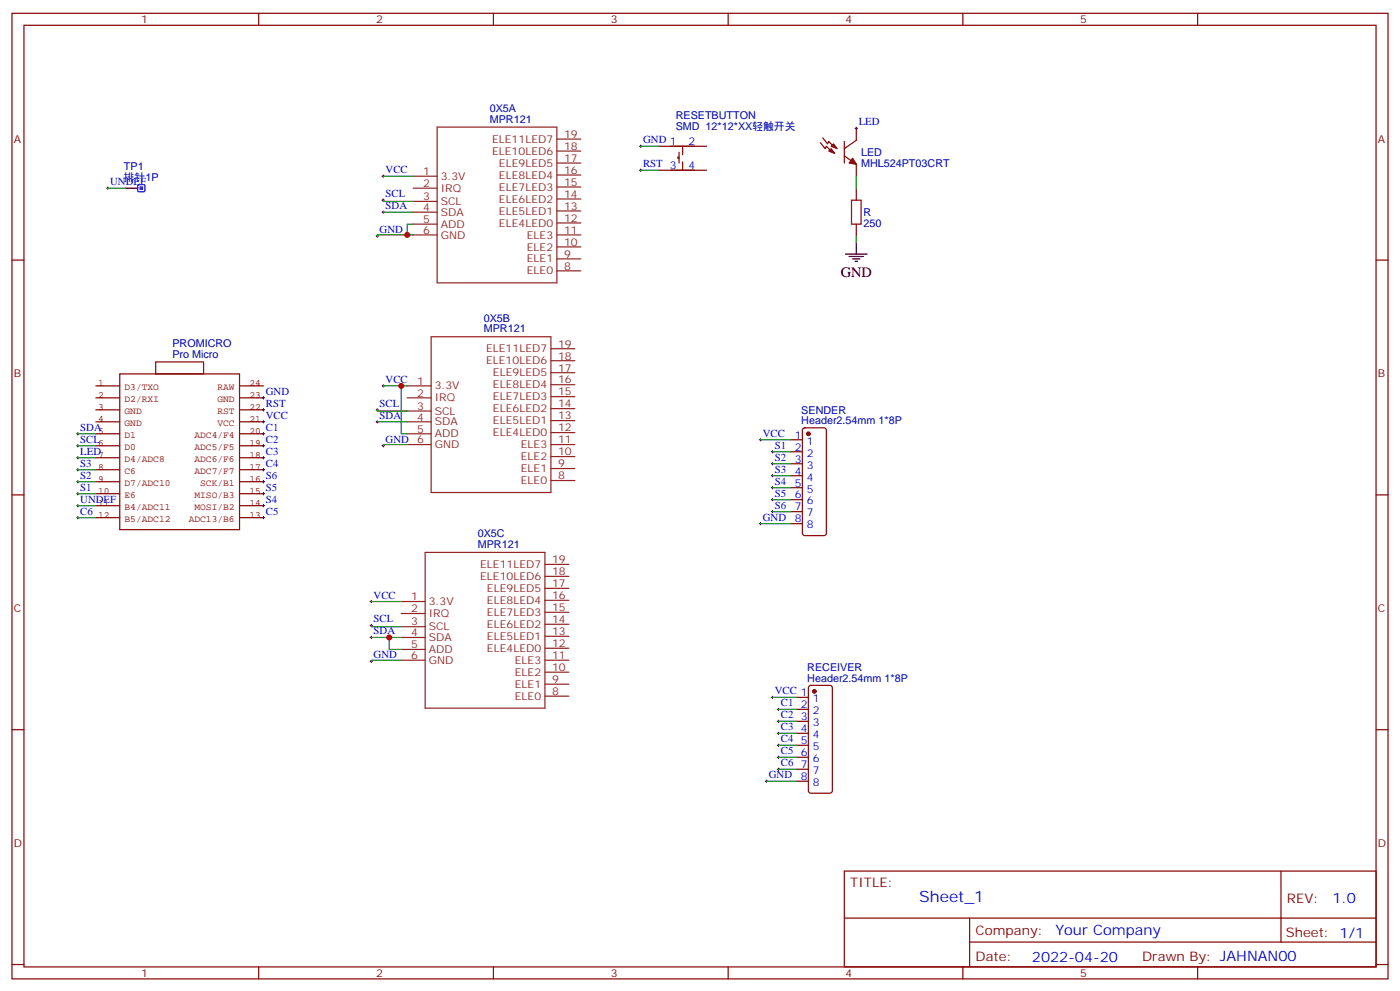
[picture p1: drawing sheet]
<svg xmlns="http://www.w3.org/2000/svg" width="412mm" height="292mm" viewBox="0 0 412 292" stroke-linecap="round" stroke-linejoin="round" font-family="sans-serif">
<g fill="none" stroke="#870000" stroke-width=".35">
<path d="M3.5 3.9h405.4v284.4h-405.4zM7.1 7.4h398.2v277.3h-398.2zM76.2 3.9v3.5M145.3 3.9v3.5M214.5 3.9v3.5M283.6 3.9v3.5M352.8 3.9v3.5M252.2 37.8v3.5l-3.5 2.5M194 50.1h14.1M194 43.1h14.1M200 46.2h-.3v.4h.3M200 44.8v3.2"/>
<path d="M201.1 43.1v2.4M201.1 47.7v2.4M241.7 42l1.4 1.8 .3-.7 1.8 1.7M242.4 40.6l1.4 1.8 .3-.7 1.8 1.7M248.7 45.9l3.5 2.5v3.5M248.7 41.7v6.3M252.2 55.4v3.5M3.5 76.6h3.6M252.2 66v3.5M405.3 76.6h3.6M232.8 129.5h3.6M232.8 133h3.6"/>
<path d="M232.8 136.6h3.6M236.6 126.2l.5-.2h5.6l.5 .2 .2 .5v30.3l-.2 .5-.5 .2h-5.6l-.5-.2-.2-.5v-30.3zM3.5 145.7h3.6M232.8 140.1h3.6M232.8 143.6h3.6M232.8 147.1h3.6M232.8 150.7h3.6M232.8 154.2h3.6M405.3 145.7h3.6M3.5 214.9h3.6M234.6 205.4h3.5M234.6 208.9h3.5"/>
<path d="M234.6 212.4h3.5M234.6 215.9h3.5M234.6 219.5h3.5M238.4 202l.4-.2h5.7l.5 .2 .2 .5v30.4l-.3 .5-.4 .2h-5.7l-.5-.3-.2-.4v-30.4zM405.3 214.9h3.6M234.6 223h3.5M234.6 226.5h3.5M234.6 230h3.5M248.7 256.5h156.6v28.2h-156.6zM377.3 256.5v20.9M248.7 270.4h156.5M285.6 277.4h119.6"/>
<path d="M285.6 270.4v14.1M3.5 284h3.6M76.2 284.7v3.6M145.3 284.7v3.6M214.5 284.7v3.6M283.6 284.7v3.6M352.8 284.7v3.6M405.3 284h3.6"/>
</g>
<g fill="none" stroke="#850000" stroke-width=".35">
<path d="M28.2 113.6h7.1M28.2 117.2h7.1M35.3 110.1h35.3v45.9h-35.3zM45.9 106.6h14.1v3.5h-14.1zM70.6 113.6h7M70.6 117.2h7M28.2 120.7h7.1M28.2 124.2h7.1M28.2 127.7h7.1M28.2 131.3h7.1M28.2 134.8h7.1M28.2 138.3h7.1"/>
<path d="M70.6 120.7h7M70.6 124.2h7M70.6 127.7h7M70.6 131.3h7M70.6 134.8h7M70.6 138.3h7M28.2 141.9h7.1M28.2 145.4h7.1M28.2 148.9h7.1M28.2 152.4h7.1M70.6 141.9h7M70.6 145.4h7"/>
<path d="M70.6 148.9h7M70.6 152.4h7"/>
</g>
<g fill="none" stroke="#8c2424" stroke-width=".35">
<path d="M128.8 37.4h35.2v45.9h-35.2zM121.7 51.9h7.1M121.7 55.4h7.1M121.7 59.3h7.1M164 41h7.1M164 44.5h7.1M164 48h7.1M164 51.5h7.1M164 55.1h7.1M164 58.6h7.1M121.7 62.5h7.1M121.7 66h7.1"/>
<path d="M121.7 69.2h7.1M164 69.2h7.1M164 62.1h7.1M164 65.7h7.1M164 72.7h7.1M164 76.2h7.1M164 79.8h7.1M127 99.2h35.3v45.8h-35.3zM119.9 113.6h7.1M119.9 117.2h7.1M162.3 102.7h7M162.3 106.2h7"/>
<path d="M162.3 109.7h7M162.3 113.3h7M162.3 116.8h7M119.9 121h7.1M119.9 124.2h7.1M119.9 127.7h7.1M119.9 130.9h7.1M162.3 130.9h7M162.3 120.3h7M162.3 123.9h7M162.3 127.4h7M162.3 134.4h7"/>
<path d="M162.3 138h7M162.3 141.5h7M118.2 177.1h7M125.2 162.7h35.3v45.8h-35.3zM160.5 166.2h7.1M160.5 169.7h7.1M160.5 173.2h7.1M160.5 176.8h7.1M118.2 180.7h7M118.2 184.5h7M118.2 187.7h7M118.2 191.2h7"/>
<path d="M118.2 194.4h7M160.5 194.4h7.1M160.5 180.3h7.1M160.5 183.8h7.1M160.5 187.4h7.1M160.5 190.9h7.1M160.5 197.9h7.1M160.5 201.5h7.1M160.5 205h7.1"/>
</g>
<g fill="#870000" stroke="#870000" stroke-width=".35">
<path d="M251.2 46.6l1 1.8-2.1-.4z"/>
<path d="M244.1 44.5l.7-.7 1.1 1.4z"/>
<path d="M244.8 43.1l.7-.7 1.1 1.4z"/>
<circle cx="239.9" cy="203.6" r=".53"/>
<circle cx="238.1" cy="127.7" r=".53"/>
</g>
<path d="M250.8 58.9h2.8v7.1h-2.8z" fill="none" stroke="#a10000" stroke-width=".35"/>
<g fill="none" stroke="#000" stroke-width=".29">
<path d="M251.9 37.8h.7M252.2 37.4v.7M31.4 55.4h.7M31.7 55.1v.7M112.5 58.9h.7M112.5 51.9h.7M112.9 51.5v.7M112.9 58.6v.7M188.4 50.1h.7M188.4 43.1h.7M188.7 42.7v.7M188.7 49.8v.7"/>
<path d="M110.8 69.5h.7M111.1 69.2v.7M112.5 62.5h.7M112.9 62.1v.7M77.3 117.2h.7M77.6 116.8v.7M112.5 113.6h.7M112.9 113.3v.7M22.6 127.7h.7M22.6 131.3h.7M22.6 138.3h.7M22.6 134.8h.7"/>
<path d="M22.9 127.4v.7M22.9 130.9v.7M22.9 134.4v.7M22.9 138v.7M77.3 127.7h.7M77.3 131.3h.7M77.3 124.2h.7M77.3 120.7h.7M77.3 138.3h.7M77.3 134.8h.7M77.6 120.3v.7M77.6 123.9v.7"/>
<path d="M77.6 127.4v.7M77.6 130.9v.7M77.6 134.4v.7M77.6 138v.7M110.8 124.2h.7M110.8 120.7h.7M111.1 120.3v.7M111.1 123.9v.7M112.5 131.3h.7M112.9 130.9v.7M223.7 129.5h.7M224 129.2v.7"/>
<path d="M227.2 133h.7M227.2 136.6h.7M227.5 132.7v.7M227.5 136.2v.7M227.5 139.7v.7M22.6 145.4h.7M22.6 141.9h.7M22.6 148.9h.7M22.6 152.4h.7M22.9 141.5v.7M22.9 145v.7M22.9 148.6v.7"/>
<path d="M22.9 152.1v.7M77.3 145.4h.7M77.3 141.9h.7M77.3 148.9h.7M77.3 152.4h.7M77.6 141.5v.7M77.6 145v.7M77.6 148.6v.7M77.6 152.1v.7M223.7 154.2h.7M224 153.8v.8M227.2 140.1h.7"/>
<path d="M227.2 143.6h.7M227.2 147.1h.7M227.2 150.7h.7M227.5 143.3v.7M227.5 146.8v.7M227.5 150.3v.7M109 177.1h.7M109.4 176.8v.7M109 184.2h.7M109 187.7h.7M109 194.8h.7M109.4 183.8v.7"/>
<path d="M109.4 187.4v.7M109.4 194.4v.7M227.2 205.4h.7M227.5 205v.7M229 208.9h.7M229 212.4h.7M229 215.9h.7M229 219.5h.7M229.3 208.5v.7M229.3 212.1v.7M229.3 215.6v.7M229.3 219.1v.7"/>
<path d="M225.4 230h.7M225.8 229.7v.7M229 223h.7M229 226.5h.7M229.3 222.6v.7M229.3 226.2v.7"/>
</g>
<g fill="none" stroke="#008700" stroke-width=".35">
<path d="M31.7 55.4h5.3M112.9 58.9v.4h8.8M112.9 51.9h8.8M188.7 43.1h5.3M188.7 50.1h5.3M252.2 51.9v3.5M112.9 62.5h8.8M121.7 69.2h-10.6v.3M121.7 66h-1.8v3.2M252.2 69.5v1.8M112.9 113.6h7M118.2 113.6v14.1h1.7"/>
<path d="M22.9 138.3h5.3M22.9 134.8h5.3M22.9 127.7h5.3M22.9 131.3h5.3M111.1 120.7v.3h8.8M111.1 124.2h8.8M119.9 130.9h-7v.4M224 129.5h8.8M227.5 133h5.3M227.5 136.6h5.3M22.9 145.4h5.3M22.9 141.9h5.3"/>
<path d="M22.9 152.4h5.3M22.9 148.9h5.3M224 154.2h8.8M227.5 140.1h5.3M227.5 143.6h5.3M227.5 147.1h5.3M227.5 150.7h5.3M109.4 177.1h8.8M109.4 184.2v.3h8.8M109.4 187.7h8.8M114.7 187.7v3.5h3.5M118.2 194.4h-8.8v.4"/>
<path d="M227.5 205.4h7.1M229.3 208.9h5.3M229.3 212.4h5.3M229.3 215.9h5.3M229.3 219.5h5.3M225.8 230h8.8M229.3 223h5.3M229.3 226.5h5.3"/>
</g>
<path d="M37 55.4h3.6M249.1 74.8h6.3M250.1 75.5h4.3M251.2 76.2h2.1M251.9 76.9h.7M252.2 71.3v3.5" fill="none" stroke="#000" stroke-width=".35"/>
<path d="M40.6 54.5l.3-.1h1.6l.2 .3-.1 1.6-.3 .2-1.6-.1-.1-.3z" fill="none" stroke="#00f" stroke-width=".35"/>
<path d="M41.3 55.1h.7v.7h-.7z" fill="#00f" stroke="#00f" stroke-width=".35"/>
<g fill="#c00">
<circle cx="119.9" cy="69.2" r=".88"/>
<circle cx="118.2" cy="113.6" r=".88"/>
<circle cx="114.7" cy="187.7" r=".88"/>
</g>
<text font-size="4.6" fill="#00f" x="270.8" y="265.5">Sheet_1</text>
<text font-size="4.2" x="247.7" y="81.5">GND</text>
<g font-size="4.2" fill="#00f">
<text x="392.5" y="265.8">1.0</text>
<text x="310.9" y="275.3">Your Company</text>
<text x="304" y="283.1">2022-04-20</text>
</g>
<g font-size="3.9" fill="#800">
<text x="250.5" y="261.1">TITLE:</text>
<text x="379.1" y="265.8">REV:</text>
<text x="287.4" y="275.3">Company:</text>
<text x="378.7" y="275.9">Sheet: 1/1</text>
<text x="287.4" y="283">Date:</text>
<text x="336.4" y="283.1">Drawn By: JAHNAN00</text>
</g>
<g font-size="3.2" fill="#800">
<text x="41.6" y="6.9">1</text>
<text x="110.8" y="6.9">2</text>
<text x="179.9" y="6.9">3</text>
<text x="249.1" y="6.9">4</text>
<text x="318.2" y="6.9">5</text>
<text x="4.1" y="42">A</text>
<text x="405.9" y="42">A</text>
<text x="4.1" y="111.2">B</text>
<text x="405.9" y="111.2">B</text>
<text x="4.1" y="180.3">C</text>
<text x="405.9" y="180.3">C</text>
<text x="4.1" y="249.4">D</text>
<text x="405.9" y="249.4">D</text>
<text x="41.6" y="287.7">1</text>
<text x="110.8" y="287.7">2</text>
<text x="179.9" y="287.7">3</text>
<text x="249.1" y="287.7">4</text>
<text x="318.2" y="287.7">5</text>
</g>
<g font-size="3.2" fill="#000080">
<text x="144.3" y="32.9">0X5A</text>
<text x="199" y="35.1">RESETBUTTON</text>
<text x="144.3" y="36.2">MPR121</text>
<text x="199" y="38.3">SMD 12*12*XX轻触开关</text>
<text x="253.6" y="46">LED</text>
<text x="36.5" y="53.3">排针1P</text>
<text x="36.5" y="50.2">TP1</text>
<text x="253.6" y="49.2">MHL524PT03CRT</text>
<text x="254.4" y="63.7">R</text>
<text x="254.4" y="66.8">250</text>
<text x="142.5" y="94.7">0X5B</text>
<text x="142.5" y="97.9">MPR121</text>
<text x="50.8" y="105.5">Pro Micro</text>
<text x="50.8" y="102.3">PROMICRO</text>
<text x="236" y="124.9">Header2.54mm 1*8P</text>
<text x="236" y="121.8">SENDER</text>
<text x="140.7" y="161.4">MPR121</text>
<text x="140.7" y="158.2">0X5C</text>
<text x="237.8" y="197.6">RECEIVER</text>
<text x="237.8" y="200.7">Header2.54mm 1*8P</text>
</g>
<g font-size="3.2" fill="#8d2323">
<text x="166.2" y="40.6">19</text>
<text x="144.9" y="42">ELE11LED7</text>
<text x="144.9" y="45.5">ELE10LED6</text>
<text x="166.2" y="44.1">18</text>
<text x="166.2" y="47.7">17</text>
<text x="124.6" y="51.5">1</text>
<text x="129.8" y="53">3.3V</text>
<text x="147" y="49.1">ELE9LED5</text>
<text x="147" y="52.6">ELE8LED4</text>
<text x="166.2" y="51.2">16</text>
<text x="124.6" y="55.1">2</text>
<text x="124.6" y="58.9">3</text>
<text x="129.8" y="56.5">IRQ</text>
<text x="147" y="56.1">ELE7LED3</text>
<text x="147" y="59.7">ELE6LED2</text>
<text x="166.2" y="54.7">15</text>
<text x="166.2" y="58.2">14</text>
<text x="124.6" y="62.1">4</text>
<text x="124.6" y="65.7">5</text>
<text x="129.8" y="60.4">SCL</text>
<text x="129.8" y="63.5">SDA</text>
<text x="147" y="63.2">ELE5LED1</text>
<text x="166.2" y="61.8">13</text>
<text x="166.2" y="65.3">12</text>
<text x="124.6" y="68.8">6</text>
<text x="129.8" y="67.1">ADD</text>
<text x="129.8" y="70.2">GND</text>
<text x="147" y="66.7">ELE4LED0</text>
<text x="155.2" y="70.2">ELE3</text>
<text x="166.2" y="68.8">11</text>
<text x="155.2" y="73.8">ELE2</text>
<text x="155.2" y="77.3">ELE1</text>
<text x="166.2" y="72.4">10</text>
<text x="166.2" y="75.9">9</text>
<text x="155.2" y="80.8">ELE0</text>
<text x="166.2" y="79.4">8</text>
<text x="143.2" y="103.8">ELE11LED7</text>
<text x="143.2" y="107.3">ELE10LED6</text>
<text x="164.4" y="102.3">19</text>
<text x="164.4" y="105.9">18</text>
<text x="122.9" y="113.3">1</text>
<text x="145.2" y="110.8">ELE9LED5</text>
<text x="164.4" y="109.4">17</text>
<text x="164.4" y="112.9">16</text>
<text x="122.9" y="116.8">2</text>
<text x="128.1" y="114.7">3.3V</text>
<text x="128.1" y="118.2">IRQ</text>
<text x="145.2" y="114.3">ELE8LED4</text>
<text x="145.2" y="117.9">ELE7LED3</text>
<text x="164.4" y="116.5">15</text>
<text x="164.4" y="120">14</text>
<text x="122.9" y="120.7">3</text>
<text x="122.9" y="123.9">4</text>
<text x="128.1" y="122.1">SCL</text>
<text x="128.1" y="125.3">SDA</text>
<text x="145.2" y="121.4">ELE6LED2</text>
<text x="145.2" y="124.9">ELE5LED1</text>
<text x="164.4" y="123.5">13</text>
<text x="122.9" y="127.4">5</text>
<text x="122.9" y="130.6">6</text>
<text x="128.1" y="128.8">ADD</text>
<text x="128.1" y="132">GND</text>
<text x="145.2" y="128.4">ELE4LED0</text>
<text x="153.4" y="132">ELE3</text>
<text x="164.4" y="127">12</text>
<text x="164.4" y="130.6">11</text>
<text x="153.4" y="135.5">ELE2</text>
<text x="164.4" y="134.1">10</text>
<text x="164.4" y="137.6">9</text>
<text x="153.4" y="139">ELE1</text>
<text x="153.4" y="142.6">ELE0</text>
<text x="164.4" y="141.1">8</text>
<text x="141.4" y="167.3">ELE11LED7</text>
<text x="162.6" y="165.8">19</text>
<text x="141.4" y="170.8">ELE10LED6</text>
<text x="162.6" y="169.4">18</text>
<text x="162.6" y="172.9">17</text>
<text x="121.1" y="176.8">1</text>
<text x="126.3" y="178.2">3.3V</text>
<text x="143.4" y="174.3">ELE9LED5</text>
<text x="143.4" y="177.8">ELE8LED4</text>
<text x="162.6" y="176.4">16</text>
<text x="162.6" y="180">15</text>
<text x="121.1" y="180.3">2</text>
<text x="121.1" y="184.2">3</text>
<text x="126.3" y="181.7">IRQ</text>
<text x="126.3" y="185.6">SCL</text>
<text x="143.4" y="181.4">ELE7LED3</text>
<text x="143.4" y="184.9">ELE6LED2</text>
<text x="162.6" y="183.5">14</text>
<text x="121.1" y="187.4">4</text>
<text x="121.1" y="190.9">5</text>
<text x="126.3" y="188.8">SDA</text>
<text x="143.4" y="188.4">ELE5LED1</text>
<text x="143.4" y="191.9">ELE4LED0</text>
<text x="162.6" y="187">13</text>
<text x="162.6" y="190.5">12</text>
<text x="121.1" y="194.1">6</text>
<text x="126.3" y="192.3">ADD</text>
<text x="126.3" y="195.5">GND</text>
<text x="151.7" y="195.5">ELE3</text>
<text x="162.6" y="194.1">11</text>
<text x="162.6" y="197.6">10</text>
<text x="151.7" y="199">ELE2</text>
<text x="151.7" y="202.5">ELE1</text>
<text x="162.6" y="201.1">9</text>
<text x="151.7" y="206.1">ELE0</text>
<text x="162.6" y="204.6">8</text>
</g>
<g font-size="3.2" fill="#00f">
<text x="252.9" y="36.9">LED</text>
<text x="189.4" y="42.2">GND 1</text>
<text x="202.8" y="42.7">2</text>
<text x="113.6" y="51">VCC</text>
<text x="189.4" y="49.2">RST 3</text>
<text x="202.8" y="49.8">4</text>
<text x="32.5" y="54.5">UNDEF</text>
<text x="113.6" y="58.1">SCL</text>
<text x="113.6" y="61.6">SDA</text>
<text x="111.8" y="68.7">GND</text>
<text x="113.6" y="112.7">VCC</text>
<text x="78.3" y="116.3">GND</text>
<text x="78.3" y="119.8">RST</text>
<text x="111.8" y="119.8">SCL</text>
<text x="78.3" y="123.3">VCC</text>
<text x="111.8" y="123.3">SDA</text>
<text x="23.6" y="126.9">SDA</text>
<text x="23.6" y="130.4">SCL</text>
<text x="78.3" y="126.9">C1</text>
<text x="78.3" y="130.4">C2</text>
<text x="113.6" y="130.4">GND</text>
<text x="224.7" y="128.6">VCC</text>
<text x="234.2" y="129.2">1</text>
<text x="237.7" y="130.9">1</text>
<text x="23.6" y="137.4">S3</text>
<text x="23.6" y="133.9">LED</text>
<text x="78.3" y="133.9">C3</text>
<text x="78.3" y="137.4">C4</text>
<text x="228.2" y="132.2">S1</text>
<text x="228.2" y="135.7">S2</text>
<text x="234.2" y="132.7">2</text>
<text x="234.2" y="136.2">3</text>
<text x="237.7" y="134.4">2</text>
<text x="237.7" y="138">3</text>
<text x="23.6" y="141">S2</text>
<text x="78.3" y="141">S6</text>
<text x="228.2" y="139.2">S3</text>
<text x="228.2" y="142.7">S4</text>
<text x="234.2" y="139.7">4</text>
<text x="234.2" y="143.3">5</text>
<text x="237.7" y="141.5">4</text>
<text x="23.6" y="144.5">S1</text>
<text x="23.6" y="148">UNDEF</text>
<text x="78.3" y="144.5">S5</text>
<text x="78.3" y="148">S4</text>
<text x="228.2" y="146.3">S5</text>
<text x="228.2" y="149.8">S6</text>
<text x="234.2" y="146.8">6</text>
<text x="237.7" y="145">5</text>
<text x="237.7" y="148.6">6</text>
<text x="23.6" y="151.6">C6</text>
<text x="78.3" y="151.6">C5</text>
<text x="224.7" y="153.3">GND</text>
<text x="234.2" y="150.3">7</text>
<text x="234.2" y="153.8">8</text>
<text x="237.7" y="152.1">7</text>
<text x="237.7" y="155.6">8</text>
<text x="110.1" y="176.2">VCC</text>
<text x="110.1" y="183.3">SCL</text>
<text x="110.1" y="186.8">SDA</text>
<text x="110.1" y="193.9">GND</text>
<text x="228.2" y="204.5">VCC 1</text>
<text x="230" y="208">C1</text>
<text x="235.9" y="208.5">2</text>
<text x="239.4" y="206.8">1</text>
<text x="230" y="211.5">C2</text>
<text x="230" y="215.1">C3</text>
<text x="235.9" y="212.1">3</text>
<text x="235.9" y="215.6">4</text>
<text x="239.4" y="210.3">2</text>
<text x="239.4" y="213.8">3</text>
<text x="230" y="218.6">C4</text>
<text x="235.9" y="219.1">5</text>
<text x="239.4" y="217.3">4</text>
<text x="239.4" y="220.9">5</text>
<text x="230" y="222.1">C5</text>
<text x="230" y="225.6">C6</text>
<text x="235.9" y="222.6">6</text>
<text x="235.9" y="226.2">7</text>
<text x="239.4" y="224.4">6</text>
<text x="239.4" y="227.9">7</text>
<text x="226.5" y="229.2">GND</text>
<text x="235.9" y="229.7">8</text>
<text x="239.4" y="231.5">8</text>
</g>
<g font-size="2.8" fill="#840000">
<text x="28.9" y="113.6">1</text>
<text x="73.5" y="113.6">24</text>
<text x="28.9" y="117.1">2</text>
<text x="36.7" y="115">D3/TXO</text>
<text x="36.7" y="118.5">D2/RXI</text>
<text x="64.1" y="118.5">GND</text>
<text x="64.1" y="115">RAW</text>
<text x="73.5" y="117.1">23</text>
<text x="28.9" y="120.6">3</text>
<text x="28.9" y="124.2">4</text>
<text x="36.7" y="122">GND</text>
<text x="36.7" y="125.5">GND</text>
<text x="64.1" y="125.5">VCC</text>
<text x="64.1" y="122">RST</text>
<text x="73.5" y="124.2">21</text>
<text x="73.5" y="120.6">22</text>
<text x="28.9" y="127.7">5</text>
<text x="28.9" y="131.2">6</text>
<text x="36.7" y="129.1">D1</text>
<text x="57.3" y="129.1">ADC4/F4</text>
<text x="73.5" y="127.7">20</text>
<text x="73.5" y="131.2">19</text>
<text x="28.9" y="134.8">7</text>
<text x="36.7" y="132.6">D0</text>
<text x="36.7" y="136.1">D4/ADC8</text>
<text x="57.3" y="136.1">ADC6/F6</text>
<text x="57.3" y="132.6">ADC5/F5</text>
<text x="73.5" y="134.8">18</text>
<text x="28.9" y="138.3">8</text>
<text x="28.9" y="141.8">9</text>
<text x="36.7" y="139.6">C6</text>
<text x="36.7" y="143.2">D7/ADC10</text>
<text x="57.3" y="139.6">ADC7/F7</text>
<text x="59" y="143.2">SCK/B1</text>
<text x="73.5" y="141.8">16</text>
<text x="73.5" y="138.3">17</text>
<text x="28.9" y="145.3">10</text>
<text x="28.9" y="148.9">11</text>
<text x="36.7" y="146.7">E6</text>
<text x="57.3" y="146.7">MISO/B3</text>
<text x="73.5" y="148.9">14</text>
<text x="73.5" y="145.3">15</text>
<text x="28.9" y="152.4">12</text>
<text x="36.7" y="150.2">B4/ADC11</text>
<text x="36.7" y="153.8">B5/ADC12</text>
<text x="55.6" y="153.8">ADC13/B6</text>
<text x="57.3" y="150.2">MOSI/B2</text>
<text x="73.5" y="152.4">13</text>
</g>
</svg>
